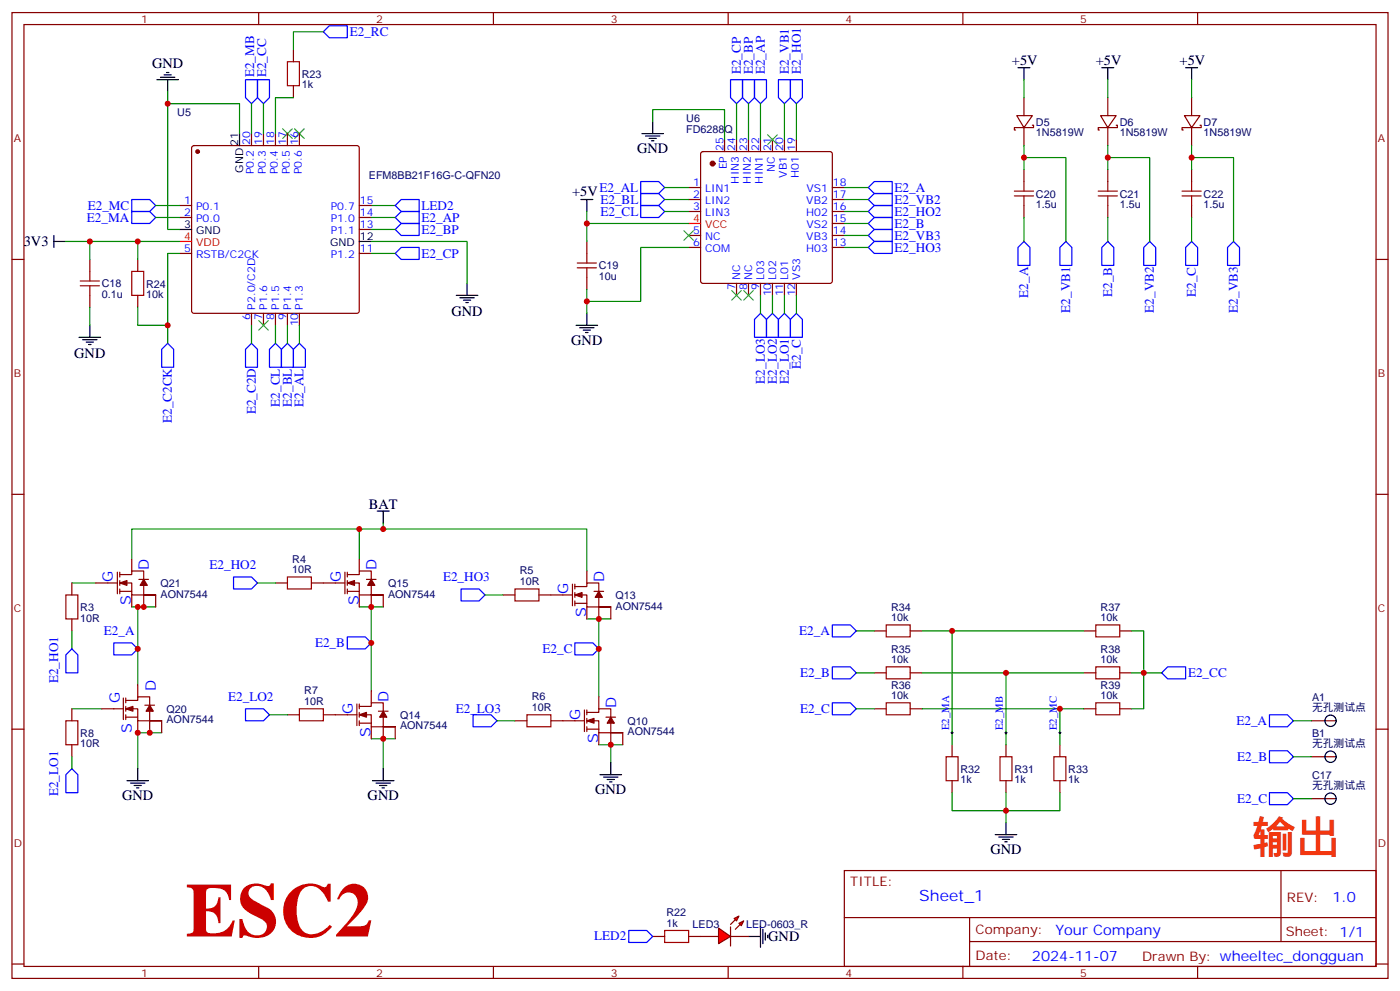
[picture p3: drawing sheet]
<svg xmlns="http://www.w3.org/2000/svg" width="412mm" height="292mm" viewBox="0 0 412 292" stroke-linecap="round" stroke-linejoin="round" font-family="sans-serif">
<g fill="none" stroke="#870000" stroke-width=".35">
<path d="M3.5 3.7h405.4v284.3h-405.4zM7.1 7.2h398.2v277.3h-398.2zM76.2 3.7v3.5M145.3 3.7v3.5M214.5 3.7v3.5M283.6 3.7v3.5M352.8 3.7v3.5M3.5 76.4h3.6M405.3 76.4h3.6M3.5 145.5h3.6M405.3 145.5h3.6M3.5 214.7h3.6"/>
<path d="M405.3 214.7h3.6M248.7 256.3h156.6v28.2h-156.6zM377.3 256.3v20.9M248.7 270.1h156.5M285.6 277.2h119.6M285.6 270.1v14.2M3.5 283.8h3.6M76.2 284.5v3.5M145.3 284.5v3.5M214.5 284.5v3.5M283.6 284.5v3.5M352.8 284.5v3.5"/>
<path d="M405.3 283.8h3.6"/>
</g>
<path d="M83.3 37.9l2.8 2.8M86.1 37.9l-2.8 2.8M86.8 37.9l2.8 2.8M89.6 37.9l-2.8 2.8" fill="none" stroke="#3c3" stroke-width=".35"/>
<path d="M220.5 275.7h3.5M224 272.5v6.4M224.7 273.6v4.2M225.4 274.6v2.2M226.1 275.3v.7" fill="none" stroke="#000" stroke-width=".35"/>
<g fill="#f00" stroke="#870000" stroke-width=".35">
<path d="M211.7 273.2l3.5 2.5-3.5 2.1z"/>
<path d="M215.2 272.9v5.6z"/>
</g>
<g fill="#870000" stroke="#870000" stroke-width=".35">
<path d="M215.2 272.2l1.4-1.4z"/>
<path d="M216.6 273.6l1.4-1.4z"/>
</g>
<g fill="#f00" stroke="#870000" stroke-width=".35">
<path d="M216.3 270.4l1.4-.7-.7 1.4z"/>
<path d="M217.7 271.8l1.4-.7-.7 1.4z"/>
</g>
<g fill="none" stroke="#870000" stroke-width=".35">
<path d="M86.4 14.6v3.6M74.1 39.3v3.6M77.6 39.3v3.6M81.1 39.3v3.6M84.7 39.3v3.6M86.4 25.2v3.6M88.2 39.3v3.6M299.5 34h4.6l-2.5 3.6zM301.6 37.6h-2.8v.7h.4M301.6 28.8v5.2M301.6 37.6v5.3M304.1 36.9h.3v.7h-2.8"/>
<path d="M324.2 34h4.6l-2.5 3.6zM326.3 37.6h-2.8v.7h.3M326.3 28.8v5.2M326.3 37.6v5.3M328.8 36.9h.3v.7h-2.8M348.9 34h4.6l-2.5 3.6zM351 37.6h-2.8v.7h.3M351 28.8v5.2M351 37.6v5.3M353.5 36.9h.3v.7h-2.8M56.7 43.1l.4-.2h48l.5 .2 .2 .5v47.9l-.2 .5-.5 .3h-48l-.4-.3-.3-.5v-47.9zM202.8 55.2h3.6"/>
<path d="M202.8 58.7h3.6M206.6 44.8l.5-.2h37.4l.5 .2 .2 .5v37.4l-.3 .5-.4 .2h-37.4l-.5-.2-.2-.5v-37.4zM213.4 41.1v3.5M217 41.1v3.5M220.5 41.1v3.5M224 41.1v3.5M227.5 41.1v3.5M231.1 41.1v3.5M234.6 41.1v3.5M245.2 55.2h3.5M245.2 58.7h3.5M301.6 49.9v3.5"/>
<path d="M326.3 49.9v3.5M351 49.9v3.5M26.5 76.4v3.5M40.6 76.4v3.5M52.9 60.5h3.5M52.9 64h3.5M52.9 74.6h3.5M105.8 60.5h3.6M105.8 64h3.6M105.8 74.6h3.6M105.8 67.6h3.6M172.9 71.1v3.5"/>
<path d="M202.8 62.3h3.6M202.8 69.3h3.6M202.8 72.8h3.6M245.2 62.3h3.5M245.2 69.3h3.5M245.2 72.8h3.5M245.2 65.8h3.5M301.6 60.5v3.5M326.3 60.5v3.5M351 60.5v3.5M26.5 87v3.5M40.6 87v3.5"/>
<path d="M74.1 92.3v3.5M77.6 92.3v3.5M81.1 92.3v3.5M84.7 92.3v3.5M88.2 92.3v3.5M172.9 81.7v3.5M217 83.4v3.6M220.5 83.4v3.6M224 83.4v3.6M227.5 83.4v3.6M231.1 83.4v3.6M234.6 83.4v3.6"/>
<path d="M21.2 171.6v3.6M28.2 171.6h6.4M34.6 168.5v6.3M35.3 171.6h3.5v3.6h7.1h-3.6v-3.6M35.3 169.2h3.5v-1.1h3.5v2.8M35.3 174.1h3.5M35.3 168.5v1.4M35.3 170.9v1.4M35.3 173.4v1.4M38.8 164.6v3.5M38.8 175.2v3.5M40.9 170.6h2.8"/>
<path d="M42.3 175.2v3.5M45.9 175.2v3.5M81.1 171.6h3.6M91.7 171.6h9.9M101.6 168.5v6.3M102.3 171.6h3.5v3.6h7.1h-3.5v-3.6M102.3 169.2h3.5v-1.1h3.6v2.8M102.3 168.5v1.4M102.3 170.9v1.4M102.3 173.4v1.4M102.3 174.1h3.5M105.8 164.6v3.5"/>
<path d="M105.8 175.2v3.5M107.9 170.6h2.9M109.4 175.2v3.5M112.9 175.2v3.5M148.2 175.2h3.5M158.7 175.2h9.9M168.6 172v6.3M169.3 175.2h3.6v3.5h7h-3.5v-3.5M169.3 172.7h3.6v-1.1h3.5v2.8M169.3 172v1.4M169.3 174.4v1.5M169.3 176.9v1.4"/>
<path d="M169.3 177.6h3.6M172.9 168.1v3.5M172.9 178.7v3.5M175 174.1h2.8M176.4 178.7v3.5M179.9 178.7v3.5M21.2 182.2v3.5M257.5 185.7h3.6M257.5 198.1h3.6M268.1 185.7h3.5M268.1 198.1h3.5M319.3 185.7h3.5"/>
<path d="M319.3 198.1h3.5M329.8 185.7h3.6M329.8 198.1h3.6M21.2 208.7v3.5M21.2 219.3v3.5M30 208.7h6.3M36.3 205.5v6.3M37 208.7h3.6v3.5h7h-3.5v-3.5M37 206.2h3.6v-1.1h3.5v2.9M37 205.5v1.4M37 208v1.4M37 210.4v1.4"/>
<path d="M37 211.1h3.6M40.6 201.6v3.5M40.6 212.2v3.5M42.7 207.6h2.8M44.1 212.2v3.5M47.6 212.2v3.5M84.7 210.4h3.5M95.2 210.4h9.9M105.1 207.3v6.3M105.8 210.4h3.6v3.6h7h-3.5v-3.6M105.8 208h3.6v-1.1h3.5v2.8M105.8 207.3v1.4"/>
<path d="M105.8 209.7v1.4M105.8 212.2v1.4M105.8 212.9h3.6M109.4 203.4v3.5M109.4 214v3.5M111.5 209.4h2.8M112.9 214v3.5M116.4 214v3.5M151.7 212.2h3.5M162.3 212.2h9.9M172.2 209v6.4M172.9 212.2h3.5v3.5h7h-3.5v-3.5"/>
<path d="M172.9 209.7h3.5v-1h3.5v2.8M172.9 209v1.4M172.9 211.5v1.4M172.9 214v1.4M172.9 214.7h3.5M176.4 205.1v3.6M176.4 215.7v3.6M178.5 211.1h2.8M179.9 215.7v3.6M183.4 215.7v3.6M257.5 208.7h3.6M268.1 208.7h3.5"/>
<path d="M280.5 219.3v3.5M296.3 219.3v3.5M312.2 219.3v3.5M319.3 208.7h3.5M329.8 208.7h3.6M386.3 212.2h7M280.5 229.8v3.6M296.3 229.8v3.6M312.2 229.8v3.6M386.3 222.8h7M386.3 235.1h7M192.3 275.7h3.5"/>
<path d="M202.8 275.7h8.9M215.2 275.7h5.3"/>
</g>
<g fill="none" stroke="#a10000" stroke-width=".35">
<path d="M84.7 18.2h3.5v7h-3.5zM298.8 57.7h5.6M298.8 56.3h5.6M301.6 53.4v2.9M301.6 57.7v2.8M323.5 57.7h5.6M323.5 56.3h5.6M326.3 53.4v2.9M326.3 57.7v2.8M348.2 57.7h5.6M348.2 56.3h5.6M351 53.4v2.9"/>
<path d="M351 57.7v2.8M26.5 79.9v2.8M38.8 79.9h3.5v7.1h-3.5zM170 78.8h5.7M170 77.4h5.7M172.9 74.6v2.8M172.9 78.8v2.9M23.6 84.1h5.7M23.6 82.7h5.7M26.5 84.1v2.9M19.4 175.2h3.5v7h-3.5zM84.7 169.9h7v3.5h-7z"/>
<path d="M151.7 173.4h7v3.5h-7zM261.1 184h7v3.5h-7zM261.1 196.3h7v3.5h-7zM322.8 184h7v3.5h-7zM322.8 196.3h7v3.5h-7zM19.4 212.2h3.5v7.1h-3.5zM88.2 208.7h7v3.5h-7zM155.2 210.4h7.1v3.6h-7.1zM261.1 206.9h7v3.5h-7zM322.8 206.9h7v3.5h-7zM278.7 222.8h3.5v7h-3.5zM294.6 222.8h3.5v7h-3.5z"/>
<path d="M310.4 222.8h3.6v7h-3.6zM195.8 273.9h7v3.6h-7z"/>
</g>
<g fill="none" stroke="#00f" stroke-width=".35">
<path d="M95.2 9.3l1.8-1.7h5.3v3.5h-5.3zM72.3 23.5h3.5v5.3l-1.7 1.7-1.8-1.7zM75.8 23.5h3.6v5.3l-1.8 1.7-1.8-1.7zM215.2 23.5h3.5v5.3l-1.7 1.7-1.8-1.7zM218.7 23.5h3.5v5.3l-1.7 1.7-1.8-1.7zM222.2 23.5h3.6v5.3l-1.8 1.7-1.8-1.7zM229.3 23.5h3.5v5.3l-1.7 1.7-1.8-1.7zM232.8 23.5h3.6v5.3l-1.8 1.7-1.8-1.7zM38.8 58.7h5.3l1.8 1.8-1.8 1.8h-5.3zM188.7 53.4h5.3l1.8 1.8-1.8 1.8h-5.3zM188.7 57h5.3l1.8 1.7-1.8 1.8h-5.3zM255.8 55.2l1.7-1.8h5.3v3.6h-5.3z"/>
<path d="M255.8 58.7l1.7-1.7h5.3v3.5h-5.3zM38.8 62.3h5.3l1.8 1.7-1.8 1.8h-5.3zM116.4 60.5l1.8-1.8h5.3v3.6h-5.3zM116.4 64l1.8-1.7h5.3v3.5h-5.3zM116.4 67.6l1.8-1.8h5.3v3.5h-5.3zM116.4 74.6l1.8-1.8h5.3v3.6h-5.3zM188.7 60.5h5.3l1.8 1.8-1.8 1.7h-5.3zM255.8 62.3l1.7-1.8h5.3v3.5h-5.3zM255.8 65.8l1.7-1.8h5.3v3.6h-5.3zM255.8 69.3l1.7-1.7h5.3v3.5h-5.3zM255.8 72.8l1.7-1.7h5.3v3.5h-5.3zM301.6 71.1l1.8 1.7v5.3h-3.5v-5.3z"/>
<path d="M314 71.1l1.7 1.7v5.3h-3.5v-5.3zM326.3 71.1l1.8 1.7v5.3h-3.5v-5.3zM338.7 71.1l1.7 1.7v5.3h-3.5v-5.3zM349.2 72.8l1.8-1.7 1.8 1.7v5.3h-3.6zM363.4 71.1l1.7 1.7v5.3h-3.5v-5.3zM224 92.3l1.8 1.7v5.3h-3.6v-5.3zM227.5 92.3l1.8 1.7v5.3h-3.5v-5.3zM231.1 92.3l1.7 1.7v5.3h-3.5v-5.3zM234.6 92.3l1.8 1.7v5.3h-3.6v-5.3zM49.4 101.1l1.8 1.7v5.3h-3.6v-5.3zM74.1 101.1l1.7 1.7v5.3h-3.5v-5.3zM79.4 102.8l1.7-1.7 1.8 1.7v5.3h-3.5z"/>
<path d="M84.7 101.1l1.7 1.7v5.3h-3.5v-5.3zM86.4 102.8l1.8-1.7 1.8 1.7v5.3h-3.6zM68.8 169.9h5.3l1.7 1.7-1.7 1.8h-5.3zM135.8 173.4h5.3l1.8 1.8-1.8 1.7h-5.3zM21.2 191l1.7 1.8v5.3h-3.5v-5.3zM33.5 189.3h5.3l1.8 1.7-1.8 1.8h-5.3zM102.3 187.5h5.3l1.8 1.8-1.8 1.7h-5.3zM169.3 189.3h5.3l1.8 1.7-1.8 1.8h-5.3zM245.2 184h5.3l1.7 1.7-1.7 1.8h-5.3zM245.2 196.3h5.3l1.7 1.8-1.7 1.7h-5.3zM342.2 198.1l1.8-1.8h5.2v3.5h-5.2zM72.3 208.7h5.3l1.8 1.7-1.8 1.8h-5.3z"/>
<path d="M139.3 210.4h5.3l1.8 1.8-1.8 1.8h-5.3zM245.2 206.9h5.3l1.7 1.8-1.7 1.7h-5.3zM373.9 210.4h5.3l1.8 1.8-1.8 1.8h-5.3zM21.2 226.3l1.7 1.8v5.3h-3.5v-5.3zM373.9 221h5.3l1.8 1.8-1.8 1.7h-5.3zM373.9 233.4h5.3l1.8 1.7-1.8 1.8h-5.3zM185.2 273.9h5.3l1.8 1.8-1.8 1.8h-5.3z"/>
</g>
<g fill="none" stroke="#008700" stroke-width=".35">
<path d="M95.2 9.3h-8.8v5.3M49.4 27v3.5M70.6 39.3v-8.8h-21.2v37.1h3.5M74.1 30.5v8.8M77.6 30.5v8.8M86.4 28.8h-5.3v10.5M192.3 35.8v-3.5h21.1v8.8M217 30.5v10.6M220.5 30.5v10.6M224 30.5v10.6M231.1 30.5v10.6M234.6 30.5v10.6"/>
<path d="M301.6 23.5v5.3M326.3 23.5v5.3M351 23.5v5.3M195.8 55.2h7M195.8 58.7h7M248.7 55.2h7.1M248.7 58.7h7.1M301.6 46.4h12.4v24.7M301.6 42.9v7M326.3 46.4h12.4v24.7M326.3 42.9v7M351 46.4h12.4v24.7"/>
<path d="M351 42.9v7M19.4 71.1h33.5M26.5 71.1v5.3M40.6 71.1v5.3M45.9 60.5h7M45.9 64h7M52.9 74.6h-3.5v21.2h-8.8v-5.3M109.4 71.1h28.2v12.3M109.4 60.5h7M109.4 64h7M109.4 74.6h7M109.4 67.6h7"/>
<path d="M172.9 65.8h29.9M172.9 62.3v8.8M195.8 62.3h7M202.8 72.8h-14.1v15.9h-15.8M248.7 62.3h7.1M248.7 72.8h7.1M248.7 69.3h7.1M248.7 65.8h7.1M301.6 64v7.1M326.3 64v7.1M351 64v7.1M26.5 90.5v5.3"/>
<path d="M49.4 95.8v5.3M74.1 95.8v5.3M81.1 95.8v5.3M84.7 95.8v5.3M88.2 95.8v5.3M172.9 85.2v7.1M224 87v5.3M227.5 87v5.3M231.1 87v5.3M234.6 87v5.3M105.8 155.8v8.8M112.9 154v1.8"/>
<path d="M21.2 171.6h7M38.8 164.6v-8.8h134.1v12.3M38.8 178.7h1.8v22.9M40.6 178.7h5.3M75.8 171.6h5.3M105.8 178.7h7.1M109.4 178.7v24.7M142.9 175.2h5.3M21.2 185.7v5.3M172.9 182.2h7M176.4 182.2v22.9M252.2 185.7h5.3"/>
<path d="M252.2 198.1h5.3M271.6 185.7h8.9v33.6M271.6 198.1h24.7v21.2M280.5 185.7h38.8M296.3 198.1h23M333.4 185.7h3.5v23h-3.5M333.4 198.1h8.8M21.2 208.7h8.8M47.6 215.7h-7v10.6M79.4 210.4h5.3M109.4 217.5h7M112.9 217.5v8.8"/>
<path d="M146.4 212.2h5.3M176.4 219.3h7M179.9 219.3v5.2M252.2 208.7h5.3M271.6 208.7h40.6v10.6M312.2 208.7h7.1M381 212.2h5.3M21.2 222.8v3.5M280.5 233.4v5.3h31.7v-5.3M296.3 233.4v8.8M381 222.8h5.3M381 235.1h5.3"/>
</g>
<g fill="none" stroke="#000" stroke-width=".35">
<path d="M299.9 19.9h3.5M301.6 19.9v3.6M324.6 19.9h3.5M326.3 19.9v3.6M349.2 19.9h3.6M351 19.9v3.6M46.2 23.5h6.4M47.3 22.8h4.2M48.3 22h2.1M49 21.3h.7M49.4 23.5v3.5M70.6 39.3v3.6"/>
<path d="M189.1 39.3h6.3M192.3 35.8v3.5M171.1 58.7h3.5M172.9 58.7v3.6M190.1 40h4.3M191.2 40.7h2.1M191.9 41.5h.7M15.9 71.1h3.5M15.9 69.3v3.5M52.9 67.6h3.5M105.8 71.1h3.6M23.3 99.3h6.3"/>
<path d="M26.5 95.8v3.5M134.4 87h6.4M135.5 87.7h4.2M136.5 88.4h2.1M137.2 89.1h.7M137.6 83.4v3.6M169.7 95.8h6.3M170.7 96.5h4.3M171.8 97.2h2.1M172.5 97.9h.7M172.9 92.3v3.5M24.3 100h4.3"/>
<path d="M25.4 100.7h2.1M26.1 101.4h.7M111.1 150.5h3.6M112.9 150.5v3.5M37.4 229.8h6.3M38.5 230.5h4.2M39.5 231.2h2.1M40.2 232h.7M40.6 226.3v3.5M109.7 229.8h6.4M110.8 230.5h4.2M111.8 231.2h2.1"/>
<path d="M112.5 232h.7M112.9 226.3v3.5M176.7 228.1h6.4M177.8 228.8h4.2M178.9 229.5h2.1M179.6 230.2h.7M179.9 224.5v3.6M293.2 245.7h6.3M294.2 246.4h4.2M295.3 247.1h2.1M296 247.8h.7M296.3 242.2v3.5"/>
<circle cx="391.9" cy="212.2" r="1.67"/>
<circle cx="391.9" cy="235.1" r="1.67"/>
<circle cx="391.9" cy="222.8" r="1.67"/>
</g>
<g fill="#870000" stroke="#870000" stroke-width=".35">
<path d="M179.9 211.1l1.1 1.8h-2.1z"/>
<path d="M172.9 212.2l2.1-.7v1.4z"/>
<path d="M176.4 174.1l1 1.8h-2.1z"/>
<path d="M169.3 175.2l2.1-.8v1.5z"/>
<path d="M112.9 209.4l1 1.7h-2.1z"/>
<path d="M105.8 210.4l2.1-.7v1.4z"/>
<path d="M109.4 170.6l1 1.7h-2.1z"/>
<path d="M102.3 171.6l2.1-.7v1.4z"/>
<path d="M44.1 207.6l1.1 1.8h-2.2z"/>
<path d="M37 208.7l2.2-.7v1.4z"/>
<path d="M42.3 170.6l1.1 1.7h-2.1z"/>
<path d="M35.3 171.6l2.1-.7v1.4z"/>
<circle cx="58.2" cy="44.6" r=".53"/>
<circle cx="209.9" cy="48.2" r=".71"/>
</g>
<path d="M52.9 71.1h3.5M202.8 65.8h3.6" fill="none" stroke="#f00" stroke-width=".35"/>
<path d="M226.1 39.7l2.9 2.8M229 39.7l-2.9 2.8M201.4 67.9l2.9 2.8M204.3 67.9l-2.9 2.8M76.2 94.4l2.8 2.8M79 94.4l-2.8 2.8M215.5 85.5l2.9 2.9M218.4 85.5l-2.9 2.9M219.1 85.5l2.8 2.9M221.9 85.5l-2.8 2.9" fill="none" stroke="#3c3" stroke-width=".35"/>
<path d="M280.1 215.7h.7M280.5 215.4v.7M296 215.7h.7M296.3 215.4v.7M311.9 215.7h.7M312.2 215.4v.7" fill="none" stroke="#000" stroke-width=".29"/>
<g fill="#c00">
<circle cx="336.9" cy="198.1" r=".88"/>
<circle cx="40.6" cy="71.1" r=".88"/>
<circle cx="26.5" cy="71.1" r=".88"/>
<circle cx="49.4" cy="30.5" r=".88"/>
<circle cx="49.4" cy="95.8" r=".88"/>
<circle cx="172.9" cy="65.8" r=".88"/>
<circle cx="172.9" cy="88.7" r=".88"/>
<circle cx="296.3" cy="238.7" r=".88"/>
<circle cx="301.6" cy="46.4" r=".88"/>
<circle cx="326.3" cy="46.4" r=".88"/>
<circle cx="351" cy="46.4" r=".88"/>
<circle cx="44.1" cy="215.7" r=".88"/>
<circle cx="40.6" cy="215.7" r=".88"/>
<circle cx="176.4" cy="191" r=".88"/>
<circle cx="109.4" cy="189.3" r=".88"/>
<circle cx="105.8" cy="155.8" r=".88"/>
<circle cx="112.9" cy="155.8" r=".88"/>
<circle cx="179.9" cy="219.3" r=".88"/>
<circle cx="176.4" cy="182.2" r=".88"/>
<circle cx="112.9" cy="217.5" r=".88"/>
<circle cx="109.4" cy="178.7" r=".88"/>
<circle cx="40.6" cy="191" r=".88"/>
<circle cx="42.3" cy="178.7" r=".88"/>
<circle cx="40.6" cy="178.7" r=".88"/>
<circle cx="280.5" cy="185.7" r=".88"/>
<circle cx="296.3" cy="198.1" r=".88"/>
<circle cx="312.2" cy="208.7" r=".88"/>
</g>
<text font-size="22.6" fill="#c00" x="54.7" y="275.7">ESC2</text>
<text font-size="13.1" fill="#f30" x="368.7" y="251">输出</text>
<text font-size="4.6" fill="#00f" x="270.8" y="265.3">Sheet_1</text>
<g font-size="4.2">
<text x="44.8" y="20.2">GND</text>
<text x="298.1" y="19.2">+5V</text>
<text x="322.8" y="19.2">+5V</text>
<text x="347.5" y="19.2">+5V</text>
<text x="187.7" y="45">GND</text>
<text x="168.5" y="57.7">+5V</text>
<text x="7" y="72.5">3V3</text>
<text x="133" y="93.1">GND</text>
<text x="168.3" y="101.4">GND</text>
<text x="21.9" y="105.4">GND</text>
<text x="108.7" y="149.8">BAT</text>
<text x="175.3" y="233.7">GND</text>
<text x="36" y="235.5">GND</text>
<text x="108.3" y="235.5">GND</text>
<text x="291.7" y="251.4">GND</text>
<text x="226.3" y="277.1">GND</text>
</g>
<g font-size="4.2" fill="#00f">
<text x="43.8" y="167.8" transform="rotate(-90 43.8 167.8)">D</text>
<text x="110.9" y="167.8" transform="rotate(-90 110.9 167.8)">D</text>
<text x="33.3" y="171.4" transform="rotate(-90 33.3 171.4)">G</text>
<text x="100.4" y="171.4" transform="rotate(-90 100.4 171.4)">G</text>
<text x="178" y="171.4" transform="rotate(-90 178 171.4)">D</text>
<text x="38.6" y="178" transform="rotate(-90 38.6 178)">S</text>
<text x="105.7" y="178" transform="rotate(-90 105.7 178)">S</text>
<text x="167.4" y="174.9" transform="rotate(-90 167.4 174.9)">G</text>
<text x="172.7" y="181.6" transform="rotate(-90 172.7 181.6)">S</text>
<text x="45.9" y="203.4" transform="rotate(-90 45.9 203.4)">D</text>
<text x="35.3" y="206.9" transform="rotate(-90 35.3 206.9)">G</text>
<text x="114.5" y="206.6" transform="rotate(-90 114.5 206.6)">D</text>
<text x="181.5" y="208.4" transform="rotate(-90 181.5 208.4)">D</text>
<text x="38.8" y="215.7" transform="rotate(-90 38.8 215.7)">S</text>
<text x="103.9" y="210.2" transform="rotate(-90 103.9 210.2)">G</text>
<text x="170.9" y="211.9" transform="rotate(-90 170.9 211.9)">G</text>
<text x="109.2" y="216.9" transform="rotate(-90 109.2 216.9)">S</text>
<text x="176.2" y="218.6" transform="rotate(-90 176.2 218.6)">S</text>
<text x="392.5" y="265.6">1.0</text>
<text x="310.9" y="275.1">Your Company</text>
<text x="304" y="282.9">2024-11-07</text>
</g>
<g font-size="3.9" fill="#00f">
<text x="103" y="10.6">E2_RC</text>
<text x="74.9" y="22.8" transform="rotate(-90 74.9 22.8)">E2_MB</text>
<text x="78.4" y="22.8" transform="rotate(-90 78.4 22.8)">E2_CC</text>
<text x="218.2" y="21.8" transform="rotate(-90 218.2 21.8)">E2_CP</text>
<text x="221.8" y="21.8" transform="rotate(-90 221.8 21.8)">E2_BP</text>
<text x="225.3" y="21.8" transform="rotate(-90 225.3 21.8)">E2_AP</text>
<text x="232.3" y="21.8" transform="rotate(-90 232.3 21.8)">E2_VB1</text>
<text x="235.9" y="21.8" transform="rotate(-90 235.9 21.8)">E2_HO1</text>
<text x="176.6" y="56.5">E2_AL</text>
<text x="176.9" y="60">E2_BL</text>
<text x="263.5" y="56.4">E2_A</text>
<text x="263.5" y="60">E2_VB2</text>
<text x="25.6" y="65.3">E2_MA</text>
<text x="25.8" y="61.8">E2_MC</text>
<text x="124.2" y="61.8">LED2</text>
<text x="124.2" y="65.3">E2_AP</text>
<text x="176.9" y="63.5">E2_CL</text>
<text x="263.5" y="63.5">E2_HO2</text>
<text x="124.2" y="68.8">E2_BP</text>
<text x="263.5" y="67">E2_B</text>
<text x="263.5" y="70.6">E2_VB3</text>
<text x="124.2" y="75.9">E2_CP</text>
<text x="263.5" y="74.1">E2_HO3</text>
<text x="302.9" y="87.6" transform="rotate(-90 302.9 87.6)">E2_A</text>
<text x="327.6" y="87.4" transform="rotate(-90 327.6 87.4)">E2_B</text>
<text x="352.3" y="87.4" transform="rotate(-90 352.3 87.4)">E2_C</text>
<text x="315.2" y="92" transform="rotate(-90 315.2 92)">E2_VB1</text>
<text x="339.9" y="92" transform="rotate(-90 339.9 92)">E2_VB2</text>
<text x="364.6" y="92" transform="rotate(-90 364.6 92)">E2_VB3</text>
<text x="225.3" y="113" transform="rotate(-90 225.3 113)">E2_LO3</text>
<text x="228.8" y="113" transform="rotate(-90 228.8 113)">E2_LO2</text>
<text x="232.3" y="113" transform="rotate(-90 232.3 113)">E2_LO1</text>
<text x="235.9" y="108.6" transform="rotate(-90 235.9 108.6)">E2_C</text>
<text x="82.4" y="119.7" transform="rotate(-90 82.4 119.7)">E2_CL</text>
<text x="85.9" y="119.7" transform="rotate(-90 85.9 119.7)">E2_BL</text>
<text x="89.4" y="119.9" transform="rotate(-90 89.4 119.9)">E2_AL</text>
<text x="50.6" y="124.5" transform="rotate(-90 50.6 124.5)">E2_C2CK</text>
<text x="75.3" y="122" transform="rotate(-90 75.3 122)">E2_C2D</text>
<text x="61.7" y="167.6">E2_HO2</text>
<text x="130.5" y="171.1">E2_HO3</text>
<text x="30.6" y="187">E2_A</text>
<text x="92.8" y="190.5">E2_B</text>
<text x="235.4" y="187">E2_A</text>
<text x="159.8" y="192.3">E2_C</text>
<text x="17.1" y="201.1" transform="rotate(-90 17.1 201.1)">E2_HO1</text>
<text x="235.7" y="199.4">E2_B</text>
<text x="350" y="199.3">E2_CC</text>
<text x="67.2" y="206.4">E2_LO2</text>
<text x="134.2" y="209.9">E2_LO3</text>
<text x="235.7" y="209.9">E2_C</text>
<text x="364.2" y="213.5">E2_A</text>
<text x="364.4" y="224">E2_B</text>
<text x="17.1" y="234.4" transform="rotate(-90 17.1 234.4)">E2_LO1</text>
<text x="364.4" y="236.4">E2_C</text>
<text x="175" y="276.9">LED2</text>
</g>
<g font-size="3.9" fill="#800">
<text x="250.5" y="260.9">TITLE:</text>
<text x="379.1" y="265.6">REV:</text>
<text x="287.4" y="275.1">Company:</text>
<text x="378.7" y="275.7">Sheet: 1/1</text>
<text x="287.4" y="282.8">Date:</text>
<text x="336.4" y="282.8">Drawn By: wheeltec_dongguan</text>
</g>
<g font-size="3.2" fill="#800">
<text x="41.6" y="6.7">1</text>
<text x="110.8" y="6.7">2</text>
<text x="179.9" y="6.7">3</text>
<text x="249.1" y="6.7">4</text>
<text x="318.2" y="6.7">5</text>
<text x="4.1" y="41.8">A</text>
<text x="405.9" y="41.8">A</text>
<text x="4.1" y="110.9">B</text>
<text x="405.9" y="110.9">B</text>
<text x="4.1" y="180.1">C</text>
<text x="405.9" y="180.1">C</text>
<text x="4.1" y="249.2">D</text>
<text x="405.9" y="249.2">D</text>
<text x="41.6" y="287.5">1</text>
<text x="110.8" y="287.5">2</text>
<text x="179.9" y="287.5">3</text>
<text x="249.1" y="287.5">4</text>
<text x="318.2" y="287.5">5</text>
</g>
<g font-size="3.2" fill="#000080">
<text x="88.9" y="22.9">R23</text>
<text x="88.9" y="26">1k</text>
<text x="52.2" y="34.2">U5</text>
<text x="202.1" y="39">FD6288Q</text>
<text x="202.1" y="36">U6</text>
<text x="305.2" y="40.1">1N5819W</text>
<text x="305.2" y="37.1">D5</text>
<text x="329.8" y="40.1">1N5819W</text>
<text x="329.9" y="37.1">D6</text>
<text x="354.5" y="40.1">1N5819W</text>
<text x="354.5" y="37.1">D7</text>
<text x="108.6" y="52.8">EFM8BB21F16G-C-QFN20</text>
<text x="305.2" y="58.2">C20</text>
<text x="329.9" y="58.3">C21</text>
<text x="354.5" y="58.3">C22</text>
<text x="305.2" y="61.3">1.5u</text>
<text x="329.8" y="61.3">1.5u</text>
<text x="354.5" y="61.3">1.5u</text>
<text x="176.4" y="82.5">10u</text>
<text x="176.4" y="79.3">C19</text>
<text x="30" y="87.7">0.1u</text>
<text x="30" y="84.6">C18</text>
<text x="43" y="87.7">10k</text>
<text x="43" y="84.6">R24</text>
<text x="86.1" y="165.6">R4</text>
<text x="47.3" y="172.8">Q21</text>
<text x="86.1" y="168.8">10R</text>
<text x="114.3" y="172.8">Q15</text>
<text x="153.1" y="172.3">10R</text>
<text x="153.1" y="169.1">R5</text>
<text x="23.6" y="179.9">R3</text>
<text x="47.3" y="176">AON7544</text>
<text x="114.3" y="175.9">AON7544</text>
<text x="181.3" y="179.5">AON7544</text>
<text x="181.3" y="176.3">Q13</text>
<text x="262.5" y="179.8">R34</text>
<text x="324.2" y="179.8">R37</text>
<text x="23.6" y="183">10R</text>
<text x="262.5" y="182.9">10k</text>
<text x="324.2" y="182.9">10k</text>
<text x="262.5" y="195.3">10k</text>
<text x="262.5" y="192.2">R35</text>
<text x="324.2" y="195.3">10k</text>
<text x="324.2" y="192.2">R38</text>
<text x="262.5" y="202.8">R36</text>
<text x="324.2" y="202.8">R39</text>
<text x="49" y="209.8">Q20</text>
<text x="89.6" y="207.6">10R</text>
<text x="89.6" y="204.4">R7</text>
<text x="156.6" y="209.4">10R</text>
<text x="156.6" y="206.2">R6</text>
<text x="262.5" y="205.8">10k</text>
<text x="324.2" y="205.8">10k</text>
<text x="386.5" y="209.5">无孔测试点</text>
<text x="386.5" y="206.4">A1</text>
<text x="49" y="213">AON7544</text>
<text x="117.8" y="214.8">AON7544</text>
<text x="117.8" y="211.6">Q14</text>
<text x="184.9" y="213.3">Q10</text>
<text x="23.6" y="220">10R</text>
<text x="23.6" y="216.9">R8</text>
<text x="184.9" y="216.5">AON7544</text>
<text x="386.5" y="220">无孔测试点</text>
<text x="386.5" y="217">B1</text>
<text x="282.9" y="227.6">R32</text>
<text x="298.8" y="227.6">R31</text>
<text x="314.7" y="227.6">R33</text>
<text x="282.9" y="230.6">1k</text>
<text x="298.8" y="230.6">1k</text>
<text x="314.7" y="230.6">1k</text>
<text x="386.5" y="232.4">无孔测试点</text>
<text x="386.5" y="229.4">C17</text>
<text x="196.3" y="269.7">R22</text>
<text x="196.3" y="272.9">1k</text>
<text x="204" y="273.3">LED3</text>
<text x="219.8" y="273.3">LED-0603_R</text>
</g>
<g font-size="3.2">
<text x="70.2" y="42.9" transform="rotate(-90 70.2 42.9)">21</text>
<text x="71.6" y="50.8" transform="rotate(-90 71.6 50.8)">GND</text>
<text x="54.3" y="67.2">3</text>
<text x="57.7" y="69">GND</text>
<text x="106" y="70.7">12</text>
<text x="97.2" y="72.5">GND</text>
</g>
<g font-size="3.2" fill="#00f">
<text x="73.7" y="42.7" transform="rotate(-90 73.7 42.7)">20</text>
<text x="77.3" y="42.7" transform="rotate(-90 77.3 42.7)">19</text>
<text x="80.8" y="42.7" transform="rotate(-90 80.8 42.7)">18</text>
<text x="84.3" y="42.7" transform="rotate(-90 84.3 42.7)">17</text>
<text x="87.8" y="42.7" transform="rotate(-90 87.8 42.7)">16</text>
<text x="213.1" y="44.5" transform="rotate(-90 213.1 44.5)">25</text>
<text x="216.6" y="44.5" transform="rotate(-90 216.6 44.5)">24</text>
<text x="220.1" y="44.5" transform="rotate(-90 220.1 44.5)">23</text>
<text x="223.7" y="44.5" transform="rotate(-90 223.7 44.5)">22</text>
<text x="227.2" y="44.5" transform="rotate(-90 227.2 44.5)">21</text>
<text x="230.7" y="44.5" transform="rotate(-90 230.7 44.5)">20</text>
<text x="234.2" y="44.5" transform="rotate(-90 234.2 44.5)">19</text>
<text x="74.8" y="51.3" transform="rotate(-90 74.8 51.3)">P0.2</text>
<text x="78.3" y="51.3" transform="rotate(-90 78.3 51.3)">P0.3</text>
<text x="81.8" y="51.3" transform="rotate(-90 81.8 51.3)">P0.4</text>
<text x="85.4" y="51.3" transform="rotate(-90 85.4 51.3)">P0.5</text>
<text x="88.9" y="51.3" transform="rotate(-90 88.9 51.3)">P0.6</text>
<text x="214.1" y="49.9" transform="rotate(-90 214.1 49.9)">EP</text>
<text x="228.2" y="50.5" transform="rotate(-90 228.2 50.5)">NC</text>
<text x="231.8" y="52.3" transform="rotate(-90 231.8 52.3)">VB1</text>
<text x="235.3" y="52.3" transform="rotate(-90 235.3 52.3)">H01</text>
<text x="204.2" y="54.9">1</text>
<text x="204.2" y="58.4">2</text>
<text x="207.7" y="56.6">LIN1</text>
<text x="217.7" y="54" transform="rotate(-90 217.7 54)">HIN3</text>
<text x="221.2" y="54" transform="rotate(-90 221.2 54)">HIN2</text>
<text x="224.7" y="54" transform="rotate(-90 224.7 54)">HIN1</text>
<text x="237.5" y="56.6">VS1</text>
<text x="245.4" y="58.4">17</text>
<text x="245.4" y="54.9">18</text>
<text x="54.3" y="60.1">1</text>
<text x="54.3" y="63.7">2</text>
<text x="57.7" y="61.9">P0.1</text>
<text x="57.7" y="65.4">P0.0</text>
<text x="97.4" y="65.4">P1.0</text>
<text x="97.4" y="61.9">P0.7</text>
<text x="106" y="63.7">14</text>
<text x="106" y="60.1">15</text>
<text x="204.2" y="61.9">3</text>
<text x="207.7" y="60.1">LIN2</text>
<text x="207.7" y="63.7">LIN3</text>
<text x="237.5" y="63.7">H02</text>
<text x="237.5" y="60.1">VB2</text>
<text x="245.4" y="65.4">15</text>
<text x="245.4" y="61.9">16</text>
<text x="97.4" y="69">P1.1</text>
<text x="106" y="67.2">13</text>
<text x="204.2" y="69">5</text>
<text x="207.7" y="70.7">NC</text>
<text x="237.5" y="70.7">VB3</text>
<text x="237.5" y="67.2">VS2</text>
<text x="245.4" y="69">14</text>
<text x="54.3" y="74.3">5</text>
<text x="57.7" y="76">RSTB/C2CK</text>
<text x="97.4" y="76">P1.2</text>
<text x="106" y="74.3">11</text>
<text x="204.2" y="72.5">6</text>
<text x="207.7" y="74.3">COM</text>
<text x="237.5" y="74.3">H03</text>
<text x="245.4" y="72.5">13</text>
<text x="218" y="82.4" transform="rotate(-90 218 82.4)">NC</text>
<text x="221.5" y="82.4" transform="rotate(-90 221.5 82.4)">NC</text>
<text x="225.1" y="82.4" transform="rotate(-90 225.1 82.4)">L03</text>
<text x="228.6" y="82.4" transform="rotate(-90 228.6 82.4)">L02</text>
<text x="232.1" y="82.4" transform="rotate(-90 232.1 82.4)">L01</text>
<text x="235.7" y="82.4" transform="rotate(-90 235.7 82.4)">VS3</text>
<text x="216.6" y="85.3" transform="rotate(-90 216.6 85.3)">7</text>
<text x="220.1" y="85.3" transform="rotate(-90 220.1 85.3)">8</text>
<text x="223.7" y="85.3" transform="rotate(-90 223.7 85.3)">9</text>
<text x="227.2" y="87.3" transform="rotate(-90 227.2 87.3)">10</text>
<text x="230.7" y="87.3" transform="rotate(-90 230.7 87.3)">11</text>
<text x="234.2" y="87.3" transform="rotate(-90 234.2 87.3)">12</text>
<text x="73.7" y="94.1" transform="rotate(-90 73.7 94.1)">6</text>
<text x="75.1" y="91.2" transform="rotate(-90 75.1 91.2)">P2.0/C2D</text>
<text x="77.3" y="94.1" transform="rotate(-90 77.3 94.1)">7</text>
<text x="78.7" y="91.2" transform="rotate(-90 78.7 91.2)">P1.6</text>
<text x="80.8" y="94.1" transform="rotate(-90 80.8 94.1)">8</text>
<text x="82.2" y="91.2" transform="rotate(-90 82.2 91.2)">P1.5</text>
<text x="84.3" y="94.1" transform="rotate(-90 84.3 94.1)">9</text>
<text x="85.7" y="91.2" transform="rotate(-90 85.7 91.2)">P1.4</text>
<text x="89.3" y="91.2" transform="rotate(-90 89.3 91.2)">P1.3</text>
<text x="87.8" y="96.1" transform="rotate(-90 87.8 96.1)">10</text>
<text x="279.6" y="215" transform="rotate(-90 279.6 215)">E2_MA</text>
<text x="295.4" y="215" transform="rotate(-90 295.4 215)">E2_MB</text>
<text x="311.3" y="215" transform="rotate(-90 311.3 215)">E2_MC</text>
</g>
<g font-size="3.2" fill="#f00">
<text x="204.2" y="65.4">4</text>
<text x="54.3" y="70.7">4</text>
<text x="207.7" y="67.2">VCC</text>
<text x="57.7" y="72.5">VDD</text>
</g>
</svg>
